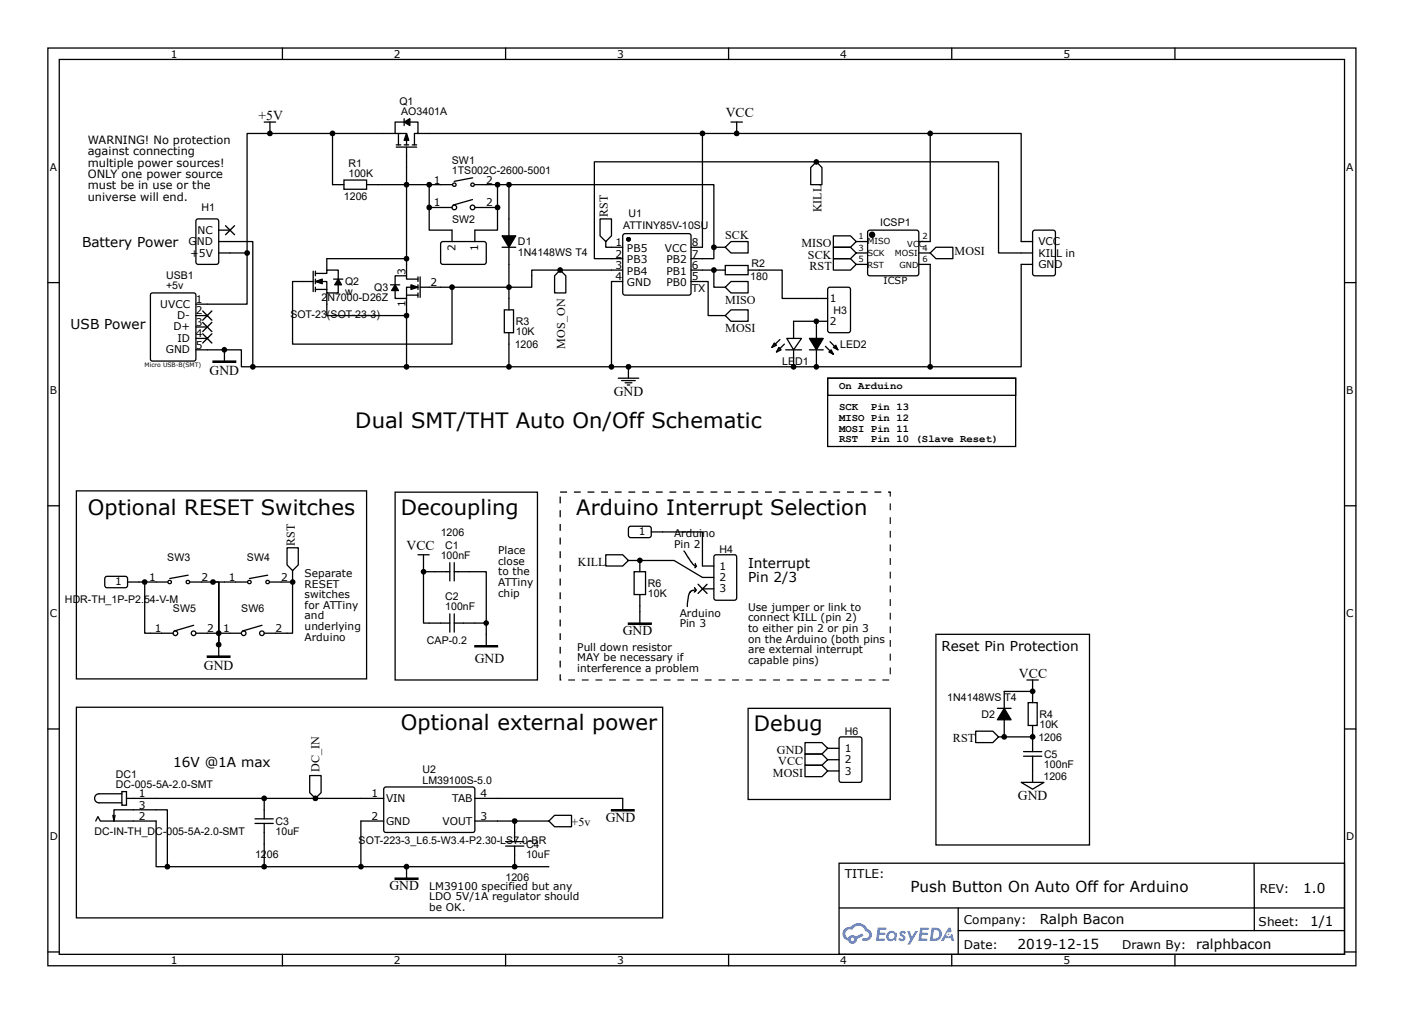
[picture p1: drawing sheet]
<svg xmlns="http://www.w3.org/2000/svg" width="322mm" height="235mm" viewBox="0 0 322 235" stroke-linecap="round" stroke-linejoin="round" font-family="sans-serif">
<g fill="none" stroke="#000" stroke-width=".3">
<path d="M11 11.1h300.9v211.1h-300.9zM13.6 13.7h295.7v205.9h-295.7zM65 11.1v2.6M116.3 11.1v2.6M167.6 11.1v2.6M219 11.1v2.6M270.3 11.1v2.6M11 65h2.6M309.3 65h2.6M11 116.4h2.6M309.3 116.4h2.6M11 167.7h2.6"/>
<path d="M309.3 167.7h2.6M193 198.6h116.3v21h-116.3zM288.5 198.7v15.4M11 219.1h2.6M65 219.6v2.6M116.3 219.6v2.6M167.6 219.6v2.6M193.1 208.9h116.1M219 219.6v2.6M220.4 214.1h88.8M220.4 208.9v10.5M270.3 219.6v2.6"/>
<path d="M309.3 219.1h2.6"/>
</g>
<g fill="#58f">
<path d="M207.1 214.4a.91 .91 0 0 1 1.3 .2l-.3 .4a.36 .36 0 0 0-.3-.3 .36 .36 0 0 0-.3 .1v.1a.86 .86 0 0 1 .8 .7 .86 .86 0 0 1-.3 .9 1.05 1.05 0 0 1-1.4-.4l.4-.4 .5 .3 .2-.1v-.2a.91 .91 0 0 1-.6-1.3z"/>
<path d="M208.7 214.2h.6l.5 1.4 .8-1.4h.6l-1.9 3.2h-.6l.7-1.2z"/>
<path d="M201.9 213.4h1.8l.2 .2v.3l-.2 .1h-1.2l-.1 .6h1.1l.2 .3-.3 .3h-1.1l-.1 .8h1.3l.1 .3-.1 .2h-2z"/>
<path d="M211.7 213.5l2 .1-.1 .3-1.3 .1-.2 .6 1.3 .1v.4l-1.4 .1v.8h1.2l.2 .3-.2 .2h-2z"/>
<path d="M218.2 213.5h.5l.3 .9-.5 .2a.53 .53 0 0 0-.8 .2 .53 .53 0 0 0 .4 .7 .53 .53 0 0 0 .6-.4l.4-.2 .4 1.6h-.6l-.2-.6h-1.2l-.4 .6h-.6z"/>
<path d="M218.1 214.9h.2v.2h-.2z"/>
<path d="M214.3 213.5l-.4 3h1a1.55 1.55 0 0 0 1.8-1.5 1.55 1.55 0 0 0-1.9-1.5zM214.8 214a1.05 1.05 0 0 1 1.3 1.1 1.05 1.05 0 0 1-1.5 .9z"/>
<path d="M204.3 214.5a1.15 1.15 0 0 0-.3 1.6 1.15 1.15 0 0 0 1.7 .2l.5 .2 .2-1.7-.5-.2a1.08 1.08 0 0 0-1.6-.1zM204.4 215.4a.7 .7 0 0 1 1.4 0 .7 .7 0 0 1-1.4 0z"/>
<path d="M194.3 213.7a1.61 1.61 0 0 0 .8 2.8 1.07 1.07 0 0 0 1.2 .7 1.07 1.07 0 0 0 .9-1.2l1.5-.7-.4-.5-1.4 .7-.5-.3a1.08 1.08 0 0 0-1.3 .6 1.04 1.04 0 0 1-.5-1.4 1.04 1.04 0 0 1 1.5-.4 1.58 1.58 0 0 1 1.6-.9 1.58 1.58 0 0 1 1.4 1.2 .84 .84 0 0 1 .8 1.1 .84 .84 0 0 1-1.2 .5l-.4 .2v.3a1.45 1.45 0 0 0 2.1-.6 1.45 1.45 0 0 0-.8-2 2.31 2.31 0 0 0-3.9-.6l-.8 .2zM195.7 216.2a.41 .41 0 0 1 .8 0 .41 .41 0 0 1-.8 0z"/>
</g>
<g fill="#000">
<path d="M93 28.1l1.3-.8v1.6zM93.5 30.7l.5 1.6h-1zM115.5 54.3h3.1l-1.5 2.6zM72.6 64.8l1.5-.6v1.1zM77.8 64.2l.8 1.3h-1.6zM90.9 65.5l.8 1.4h-1.6zM94.5 65.5l1.7 .6-1.7 .5zM186.2 77.9h3.2l-1.6 2.6zM190.7 81l.5-.5 .5 1zM191.7 79.9l.6-.5 .5 1.1zM231 163l1.6 2.6h-3.1z"/>
<path d="M51.9 51.9l2.1 2.1zM51.9 54l2.1-2.1z"/>
<path d="M46.6 71.6l2.1 2.1zM48.7 71.6l-2.1 2.1z"/>
<path d="M46.6 74.2l2.1 2.1zM48.7 74.2l-2.1 2.1z"/>
<path d="M46.6 76.8l2.1 2.1zM48.7 76.8l-2.1 2.1z"/>
<path d="M132 113.1h1.6v.3h-1.6zM135.2 113.1h1.5v.3h-1.5zM138.3 113.1h1.6v.3h-1.6zM141.4 113.1h1.6v.3h-1.6zM144.6 113.1h1.5v.3h-1.5zM147.7 113.1h1.6v.3h-1.6zM150.9 113.1h1.5v.3h-1.5zM154 113.1h1.6v.3h-1.6zM157.1 113.1h1.6v.3h-1.6zM160.3 113.1h1.6v.3h-1.6zM163.5 113.1h1.5v.3h-1.5zM166.6 113.1h1.6v.3h-1.6zM169.7 113.1h1.6v.3h-1.6zM172.9 113.1h1.5v.3h-1.5zM176 113.1h1.6v.3h-1.6zM179.2 113.1h1.5v.3h-1.5zM182.3 113.1h1.6v.3h-1.6zM185.4 113.1h1.6v.3h-1.6zM188.6 113.1h1.5v.3h-1.5zM191.7 113.1h1.6v.3h-1.6zM194.8 113.1h1.7v.3h-1.7zM198 113.1h1.6v.3h-1.6zM201.2 113.1h1.5v.3h-1.5zM204.3 113.1h.6v1.2h-.2v-1h.1v.1h-.5zM204.7 115.8h.2v1.6h-.2zM204.7 119h.2v1.6h-.2zM204.7 122.2h.2v1.5h-.2zM204.7 125.3h.2v1.6h-.2zM204.7 128.4h.2v1.6h-.2zM204.7 131.6h.2v1.5h-.2zM204.7 134.7h.2v1.6h-.2zM204.7 137.9h.2v1.5h-.2zM204.7 141h.2v1.6h-.2zM204.7 144.1h.2v1.6h-.2zM204.7 147.3h.2v1.5h-.2zM204.7 150.4h.2v1.6h-.2zM204.7 153.6h.2v1.6h-.2zM203 156.3h1.5v.3h-1.5zM199.8 156.3h1.6v.3h-1.6zM196.7 156.3h1.6v.3h-1.6zM193.6 156.3h1.5v.3h-1.5zM190.4 156.3h1.6v.3h-1.6zM187.3 156.3h1.5v.3h-1.5zM184.1 156.3h1.6v.3h-1.6zM181 156.3h1.6v.3h-1.6zM177.9 156.3h1.5v.3h-1.5zM174.7 156.3h1.6v.3h-1.6zM171.6 156.3h1.5v.3h-1.5zM168.4 156.3h1.6v.3h-1.6zM165.3 156.3h1.5v.3h-1.5zM162.1 156.3h1.6v.3h-1.6zM159 156.3h1.6v.3h-1.6zM155.8 156.3h1.6v.3h-1.6zM152.7 156.3h1.6v.3h-1.6zM149.6 156.3h1.5v.3h-1.5zM146.4 156.3h1.6v.3h-1.6zM143.3 156.3h1.6v.3h-1.6zM140.1 156.3h1.6v.3h-1.6zM137 156.3h1.6v.3h-1.6zM133.9 156.3h1.5v.3h-1.5zM130.7 156.3h1.6v.3h-1.6zM128.7 155.2h.3v1.3h-.1v-.2h.2v.3h-.4zM128.7 152h.3v1.6h-.3zM128.7 148.8h.3v1.6h-.3zM128.7 145.7h.3v1.6h-.3zM128.7 142.6h.3v1.5h-.3zM128.7 139.4h.3v1.6h-.3zM128.7 136.3h.3v1.6h-.3zM128.7 133.1h.3v1.6h-.3zM128.7 130h.3v1.6h-.3zM128.7 126.9h.3v1.5h-.3zM128.7 123.7h.3v1.6h-.3zM128.7 120.6h.3v1.6h-.3zM128.7 117.4h.3v1.6h-.3zM128.7 114.3h.3v1.5h-.3zM128.9 113.1h1.6v.3h-1.6z"/>
<path d="M160.6 134.4l2.1 2.2zM162.7 134.4l-2.1 2.2z"/>
<circle cx="62.1" cy="30.7" r=".65"/>
<circle cx="76.5" cy="30.7" r=".65"/>
<circle cx="161.6" cy="30.7" r=".67"/>
<circle cx="169.5" cy="30.7" r=".65"/>
<circle cx="187.8" cy="37.3" r=".64"/>
<circle cx="214" cy="30.7" r=".65"/>
<circle cx="56.9" cy="58.2" r=".67"/>
<circle cx="93.5" cy="42.5" r=".65"/>
<circle cx="93.5" cy="59.5" r=".65"/>
<circle cx="98.7" cy="42.5" r=".67"/>
<circle cx="98.7" cy="47.7" r=".67"/>
<circle cx="114.5" cy="42.5" r=".67"/>
<circle cx="114.5" cy="47.7" r=".67"/>
<circle cx="117.1" cy="42.5" r=".67"/>
<circle cx="144.6" cy="55.1" r=".4"/>
<circle cx="164.2" cy="56.9" r=".67"/>
<circle cx="200.6" cy="54" r=".58"/>
<circle cx="93.5" cy="72.6" r=".65"/>
<circle cx="104" cy="66.1" r=".67"/>
<circle cx="117.1" cy="66.1" r=".67"/>
<circle cx="128.9" cy="62.1" r=".66"/>
<circle cx="164.2" cy="62.1" r=".67"/>
<circle cx="187.8" cy="73.9" r=".65"/>
<circle cx="51.6" cy="80.5" r=".65"/>
<circle cx="58.2" cy="84.4" r=".66"/>
<circle cx="93.5" cy="84.4" r=".65"/>
<circle cx="117.1" cy="84.4" r=".67"/>
<circle cx="140.7" cy="84.4" r=".65"/>
<circle cx="144.6" cy="84.4" r=".66"/>
<circle cx="182.5" cy="84.4" r=".65"/>
<circle cx="187.8" cy="84.4" r=".65"/>
<circle cx="214" cy="84.4" r=".65"/>
<circle cx="33.3" cy="133.9" r=".65"/>
<circle cx="49" cy="133.9" r=".65"/>
<circle cx="67.3" cy="133.9" r=".65"/>
<circle cx="97.4" cy="131.6" r=".65"/>
<circle cx="147.2" cy="129" r=".66"/>
<circle cx="50.3" cy="145.7" r=".65"/>
<circle cx="50.3" cy="148.3" r=".65"/>
<circle cx="111.9" cy="143.4" r=".65"/>
<circle cx="237.6" cy="159.1" r=".66"/>
<circle cx="231" cy="169.6" r=".65"/>
<circle cx="237.6" cy="169.6" r=".66"/>
<circle cx="38.5" cy="199.4" r=".67"/>
<circle cx="60.8" cy="199.4" r=".65"/>
<circle cx="60.8" cy="183.7" r=".65"/>
<circle cx="72.6" cy="183.7" r=".66"/>
<circle cx="83" cy="199.4" r=".66"/>
<circle cx="93.5" cy="199.4" r=".65"/>
<circle cx="118.4" cy="199.4" r=".67"/>
<circle cx="118.4" cy="188.9" r=".66"/>
</g>
<g fill="none" stroke="#000" stroke-width=".3">
<path d="M60.8 28.1h2.6M62.1 28.1v2.6M76.5 30.7v11.8h2.6M90.9 30.7h2.6v2.6M90.9 30.7h-34.1v27.5h-6.5M91.2 33.8h4.7M91.2 33.3h1M91.7 30.7v2.6M93 28.1l1.3-.8v1.6zM93 28.1h-2.1v2.6M93 27.3v1.6M93 33.3h1"/>
<path d="M93.5 30.7l.5 1.6h-1zM93.5 33.8v29.7M94.3 28.1h1.9v2.6h-.9v2.6M94.8 33.3h1.1M96.2 30.7h65.4v26.2h-2.6M161.6 30.7h73.3v24.9h2.6M168.2 28.1h2.6M169.5 28.1v2.6M187.8 37.2l1.3 1.3v4h-2.6v-4zM214 30.7v24.9h-2.6M45.2 50.5l.4-.1h4.2l.5 .3v9.6l-.2 .5h-4.5l-.5-.3v-9.6zM50.3 55.6h7.9v28.8h176.7v-23.6h2.6"/>
<path d="M50.3 53h2.6M51.9 51.9l2.1 2.1M54 51.9l-2.1 2.1M56.8 58.2v11.8h-11.7M79.1 41.4h5.2v2.2h-5.2zM84.3 42.5h14.4v10.5h5.3v2.6M93.5 59.5h-18.3v2.7M98.7 42.5h5.3M98.7 47.7h5.3M101.4 55.9l.5-.3 9.7 .1 .3 .4-.1 4.4-.5 .3h-9.7l-.2-.5zM108.7 45.9l-4.5 1.3M108.7 40.9l-4.2 .8"/>
<path d="M109.2 42.5h5.3M109.2 47.7h5.3M115.5 54.3h3.1l-1.5 2.6zM115.5 56.9h3.1M117.1 54.3v-11.8h-2.6v10.5h-5.3v2.6M117.1 42.5h47.1v17h-5.2M117.1 56.9v14.4M138 50.4h2.7v3.9l-1.3 1.3-1.4-1.3zM139.4 55.6v1.3h3.9M143.4 53.9l.4-.1h14.7l.3 .1 .2 .4v13.1l-.2 .3-.3 .2h-14.7l-.4-.2-.1-.3v-13.1zM164.2 56.9h2.6M168.2 55.6h3.9v2.6h-3.9l-1.4-1.3z"/>
<path d="M191.7 59.5h4l1.3 1.3-1.3 1.4h-4zM191.7 54.3h4l1.3 1.3-1.3 1.3h-4zM191.7 56.9h4l1.3 1.3-1.3 1.3h-4zM197 55.6h2.6M197 58.2h2.6M199.7 53.1l.4-.1h10.8l.3 .1 .2 .4-.1 9.7-.4 .3h-10.8l-.4-.2-.1-.4v-9.4zM211.4 58.2h2.6M214 58.2l1.3-1.3h3.9v2.6h-3.9zM237.5 58.2h-7.8v-21h-93v22.3h6.6M237.6 53.2l.5-.2h4.2l.4 .2 .1 9.7-.3 .5-4.4 .1-.5-.3zM34.7 67.5l.4-.1h9.5l.3 .1 .2 .4-.1 14.9-.4 .3h-9.5a.45 .45 0 0 1-.5-.5v-14.7zM45.1 72.6h2.6"/>
<path d="M45.1 75.2h2.6M45.1 77.9h2.6M46.6 71.6l2.1 2.1M46.6 74.2l2.1 2.1M46.6 76.8l2.1 2.1M48.7 71.6l-2.1 2.1M48.7 74.2l-2.1 2.1M48.7 76.8l-2.1 2.1M72 64.8h-4.7v14.4h36.7v-13.1M72 62.4v4.7M72.6 64.8l1.5-.6v1.1zM72.6 62.9h2.6v-.7h2.6v2"/>
<path d="M72.6 64.8h2.6v2.6h2.6v-1.9M72.6 66.6h2.6M72.6 62.4v1.1M72.6 64.2v1.1M72.6 66.1v1M75.2 67.4v5.2h18.3M76.8 64.2h2.1M77.8 64.2l.8 1.3h-1.6zM89.8 65.5h2.2M90.9 65.5l.8 1.4h-1.6zM93.5 68.7v15.7M93.5 67.9h2.7"/>
<path d="M94.5 65.5l1.7 .6-1.7 .5zM96.2 64.2h-2.7v-.7h-2.6v2M96.2 66.1h-2.7v2.6h-2.6v-1.8M96.2 63.7v1.1M96.2 65.5v1.1M96.2 67.4v1M96.7 63.7v4.7M116 71.3h2.1v5.3h-2.1zM117.1 76.6v7.8M128.9 62.2l1.3 1.3v3.9h-2.6v-3.9zM143.3 62.2h-21v3.9h-25.6M143.3 64.8h-2.6v19.6"/>
<path d="M159 64.8h3.9v7.8h3.9M159 62.2h5.2v3.9h2.6M164.2 62.2h2.6M166.8 61.1h5.3v2.1h-5.3zM166.8 72.6l1.4-1.3h3.9v2.6h-3.9zM166.8 66.1l1.4-1.3h3.9v2.6h-3.9zM172.1 62.2h7.8v6.5h10.5M178.1 78.9l.5 .5-1 .5zM179.2 79.9l.5 .6-1.1 .5zM179.4 78.1l-1.8 1.8M180.4 79.2l-1.8 1.8M181 77.9h3.4l-1.8 2.6z"/>
<path d="M186.2 77.9h3.2l-1.6 2.6zM187.8 73.9v4M189.9 79.7l1.8 1.8M190.4 73.9h-7.8v4M190.6 66.2l.4-.1h4.1l.5 .3 .1 9.6-.4 .5-4.3 .1-.5-.4-.1-9.6zM191 78.6l1.8 1.9M191.7 79.9l.6-.5 .5 1.1zM197 60.8h2.6M211.4 60.8h2.6v23.6M45.1 80.5h10.4v3.9h2.7M49 83.1h5.2v.3h-5.2zM49 83.2h5.3"/>
<path d="M51.6 80.5v2.6M142.2 87h4.7M143 87.6h3.1M143.8 88.1h1.6M144.3 88.6h.6M144.6 84.4v2.6M180.7 80.5h3.7M182.6 80.5v3.9M186.2 80.5h3.2M187.8 80.5v3.9M190.4 87h43.3v15.7h-43.3zM190.4 87h43.3v4h-43.3z"/>
<path d="M190.7 81l.5-.5 .5 1zM17.6 113h66.7v43.2h-66.7zM90.9 113.3h32.7v43.2h-32.7zM24.4 132.7h4.6l.4 .4-.1 1.8-.5 .3h-4.4l-.3-.5v-1.6zM29.4 133.9h3.9v11.8h6.5M33.3 133.9h5.2M43.3 132.4l-4.3 .7M43.8 133.9h6.5v14.4M56.8 133.9h-6.5v14.4M61.6 132.4l-4.2 .7M62.1 133.9h5.2M66 126h2.6v4l-1.3 1.3-1.3-1.3z"/>
<path d="M67.3 131.3v14.4h-6.5M96.2 127.7h2.5M97.4 127.7v3.9h6.1M97.4 131.6v11.8h6.1M103.5 129.5v4.2M104.5 131.6h7.4v17M104.5 129.5v4.2M139.4 127.7h3.9l1.3 1.3-1.3 1.2h-3.9zM144.6 129h10.5l6.5 3.9h2.6M144.8 121.2l4.7-.1 .3 .5v1.8l-.5 .3-4.5-.1-.2-.4v-1.6zM145.9 131.6h2.6v5.2h-2.6zM147.2 129v2.6"/>
<path d="M147.2 136.8v6.6M149.8 122.4h11.8v7.8h2.6M157.3 126.8l2 2.9 .4 .5 .5 .1M159.8 135.2l.4 .6-1.2 .2-.5 .6-.4 3M159.9 129.6l.1 .3a.45 .45 0 0 1-.1 .7M160.1 135.8l-.4 .5M160.6 134.4l2.1 2.2M161.6 135.5h2.6M162.7 134.4l-2.1 2.2M164.4 127.8l.3-.1h4.2l.5 .3 .1 9.6-.3 .5h-4.5l-.4-.3-.1-9.6zM44.6 143.9l-4.5 1.3M45.1 145.7h10.4"/>
<path d="M47.7 151h5.2v.2h-5.2zM47.7 151.1h5.3M50.3 148.3v2.7M60.3 143.9l-4.5 1.3M103.5 141.3v4.2M104.5 141.3v4.2M104.5 143.4h7.4M109.2 148.6h5.3v.2h-5.3zM109.3 148.7h5.2M144.6 143.5h5.2M144.6 143.4h5.2v.2h-5.2zM215.3 146h35.3v48.4h-35.3z"/>
<path d="M236.2 156.5h2.7M237.5 156.5v5.2M237.5 159.1h-6.5v3.9M17.6 162.7h134.8v48.5h-134.8zM71.2 178.5h2.7v3.9l-1.3 1.3-1.4-1.3zM172.1 163h32.7v21h-32.7zM185.2 173.5h3.9l1.3 1.3-1.3 1.3h-3.9zM185.2 170.9h3.9l1.3 1.3-1.3 1.3h-3.9zM185.2 176.1h3.9l1.3 1.3-1.3 1.3h-3.9zM190.4 177.4h2.6M190.4 172.2h2.6M190.4 174.8h2.6"/>
<path d="M193.2 169.7l.4-.1h4.1l.5 .3 .1 9.6-.3 .5h-4.4l-.5-.3-.1-9.6zM224.5 168.3h3.9l1.3 1.3-1.3 1.3h-3.9zM229.5 163h3.1M229.7 169.6h7.8M231 163l1.6 2.6h-3.1zM231 165.6v4M235.5 174h4.2M235.5 173h4.2M236.5 161.7h2.1v5.2h-2.1zM237.5 166.9v6.1M237.5 174v6M26 187.6l.2 1.3v-2.6h12.3v13.1h-2.6v-10.5h-12.8l-.6-1-.5 1"/>
<path d="M26.5 187.6l-.3 1.3M28 182.1h1.1v3.2h-1.1zM28 182.7h-5.2a1.04 1.04 0 0 0-1 1 1.04 1.04 0 0 0 1 1h5.2M29.1 183.7h59.2M58.7 189.5h4.2M58.7 188.4h4.2M60.8 183.7v4.7M60.8 189.5v9.9M83 199.4h43.3M88.3 188.9h-5.3v10.5h-44.5M88.4 181.3l.4-.2 20.2 .1 .2 .4v9.6l-.5 .4-20.1-.1-.3-.5v-9.4zM93.5 199.4v2.7"/>
<path d="M109.2 183.7h34.1v2.6M109.2 188.9h17.1M116.3 194.7h4.2M116.3 193.7h4.2M118.4 188.9v4.8M118.4 194.7v4.7M127.6 187.6h3.9v2.6h-3.9l-1.3-1.3zM140.6 186.5h5.3M140.7 186.3h5.2v.3h-5.2zM234.9 180h5.3l-2.7 1.6zM90.9 202.2h5.2M90.9 202.1h5.3v.2h-5.3z"/>
<circle cx="104.5" cy="47.7" r=".53"/>
<circle cx="104.5" cy="42.5" r=".39"/>
<circle cx="108.7" cy="47.7" r=".53"/>
<circle cx="108.7" cy="42.5" r=".39"/>
<circle cx="144.6" cy="55.1" r=".4"/>
<circle cx="200.6" cy="54" r=".58"/>
<circle cx="39" cy="133.9" r=".4"/>
<circle cx="43.2" cy="133.9" r=".4"/>
<circle cx="57.4" cy="133.9" r=".4"/>
<circle cx="61.6" cy="133.9" r=".4"/>
<circle cx="40.3" cy="145.7" r=".53"/>
<circle cx="44.5" cy="145.7" r=".53"/>
<circle cx="56.1" cy="145.7" r=".53"/>
<circle cx="60.3" cy="145.7" r=".53"/>
</g>
<g font-size="4.9">
<text x="81.7" y="98.5">Dual SMT/THT Auto On/Off Schematic</text>
<text x="20.2" y="118.5">Optional RESET Switches</text>
<text x="92.2" y="118.5">Decoupling</text>
<text x="132.6" y="118.5">Arduino Interrupt Selection</text>
<text x="92.2" y="168">Optional external power</text>
<text x="173.4" y="168.2">Debug</text>
</g>
<text font-size="3.5" x="209.4" y="205.4">Push Button On Auto Off for Arduino</text>
<g font-size="3.1">
<text x="59.5" y="27.6">+5V</text>
<text x="167" y="26.9">VCC</text>
<text x="18.9" y="56.9">Battery Power</text>
<text x="16.3" y="75.8">USB Power</text>
<text x="48.2" y="86.2">GND</text>
<text x="141.2" y="91.2">GND</text>
<text x="93.5" y="126.5">VCC</text>
<text x="172.1" y="130.8">Interrupt</text>
<text x="172.1" y="133.9">Pin 2/3</text>
<text x="143.3" y="146.2">GND</text>
<text x="216.6" y="149.9">Reset Pin Protection</text>
<text x="46.9" y="154.1">GND</text>
<text x="109.2" y="152.7">GND</text>
<text x="234.4" y="156">VCC</text>
<text x="39.8" y="176.4">16V @1A max</text>
<text x="234.2" y="184">GND</text>
<text x="139.4" y="189.1">GND</text>
<text x="89.6" y="204.8">GND</text>
<text x="299.8" y="205.5">1.0</text>
<text x="239.2" y="212.6">Ralph Bacon</text>
<text x="301.4" y="213.2">1/1</text>
<text x="234.1" y="218.4">2019-12-15</text>
<text x="275.2" y="218.4">ralphbacon</text>
</g>
<g font-size="2.8">
<text x="139.9" y="49.9" transform="rotate(-90 139.9 49.9)">RST</text>
<text x="189" y="48.9" transform="rotate(-90 189 48.9)">KILL</text>
<text x="166.8" y="54.9">SCK</text>
<text x="184.4" y="56.9">MISO</text>
<text x="185.9" y="59.5">SCK</text>
<text x="219.6" y="58.8">MOSI</text>
<text x="186.2" y="62.1">RST</text>
<text x="166.8" y="69.8">MISO</text>
<text x="166.8" y="76.4">MOSI</text>
<text x="130" y="80.2" transform="rotate(-90 130 80.2)">MOS_ON</text>
<text x="67.9" y="125.7" transform="rotate(-90 67.9 125.7)">RST</text>
<text x="133" y="130.1">KILL</text>
<text x="178.7" y="173.5">GND</text>
<text x="219.2" y="170.7">RST</text>
<text x="73.5" y="177.6" transform="rotate(-90 73.5 177.6)">DC_IN</text>
<text x="177.8" y="178.7">MOSI</text>
<text x="179" y="176.1">VCC</text>
<text x="131.5" y="190.2">+5v</text>
<text x="194.3" y="202.1">TITLE:</text>
<text x="289.8" y="205.5">REV:</text>
<text x="221.7" y="212.6">Company:</text>
<text x="289.5" y="213.1">Sheet:</text>
<text x="221.7" y="218.3">Date:</text>
<text x="258.1" y="218.4">Drawn By:</text>
</g>
<g font-size="2.6">
<text x="20.2" y="33.1">WARNING! No protection</text>
<text x="20.2" y="35.7">against connecting</text>
<text x="20.2" y="38.3">multiple power sources!</text>
<text x="20.2" y="40.9">ONLY one power source</text>
<text x="20.2" y="43.6">must be in use or the</text>
<text x="20.2" y="46.2">universe will end.</text>
</g>
<g font-size="2.4">
<text x="39.3" y="13.3">1</text>
<text x="90.6" y="13.3">2</text>
<text x="142" y="13.3">3</text>
<text x="193.3" y="13.3">4</text>
<text x="244.6" y="13.3">5</text>
<text x="91.9" y="24.1">Q1</text>
<text x="92.3" y="26.5">AO3401A</text>
<text x="11.4" y="39.4">A</text>
<text x="80.2" y="40.7">100K</text>
<text x="80.2" y="38.4">R1</text>
<text x="104" y="40.1">1TS002C-2600-5001</text>
<text x="104" y="37.8">SW1</text>
<text x="309.7" y="39.4">A</text>
<text x="79.1" y="46.1">1206</text>
<text x="99.8" y="47.5">1</text>
<text x="99.8" y="42.3">1</text>
<text x="111.8" y="47.5">2</text>
<text x="111.8" y="42.3">2</text>
<text x="45.5" y="53.8">NC</text>
<text x="46.4" y="48.7">H1</text>
<text x="104" y="51.3">SW2</text>
<text x="143.4" y="52.6">ATTINY85V-10SU</text>
<text x="144.6" y="50">U1</text>
<text x="202.5" y="52.1">ICSP1</text>
<text x="43.4" y="56.4">G</text>
<text x="43.8" y="59">+</text>
<text x="45.3" y="56.4">ND</text>
<text x="45.8" y="59">5V</text>
<text x="104.8" y="57.7" transform="rotate(-90 104.8 57.7)">2</text>
<text x="110" y="57.7" transform="rotate(-90 110 57.7)">1</text>
<text x="119.2" y="58.8">1N4148WS T4</text>
<text x="119.2" y="56.5">D1</text>
<text x="141.6" y="56.7">1</text>
<text x="141.6" y="59.3">2</text>
<text x="144.2" y="58">PB5</text>
<text x="152.9" y="58">VCC</text>
<text x="159.1" y="59.3">7</text>
<text x="159.1" y="56.7">8</text>
<text x="238.9" y="56.4">VCC</text>
<text x="238.9" y="59">KIL</text>
<text x="242.9" y="59">L in</text>
<text x="38.2" y="64.2">USB1</text>
<text x="79.4" y="65.6">Q2</text>
<text x="93.3" y="63.2" transform="rotate(-90 93.3 63.2)">3</text>
<text x="99" y="65.8">2</text>
<text x="141.6" y="61.9">3</text>
<text x="141.6" y="64.5">4</text>
<text x="144.2" y="60.6">PB3</text>
<text x="144.2" y="63.2">PB4</text>
<text x="144.2" y="65.8">GND</text>
<text x="153.3" y="65.8">PB0</text>
<text x="153.3" y="63.2">PB1</text>
<text x="153.3" y="60.6">PB2</text>
<text x="159.1" y="64.5">5</text>
<text x="159.1" y="61.9">6</text>
<text x="172.6" y="64.4">180</text>
<text x="172.9" y="61.5">R2</text>
<text x="238.9" y="61.6">GND</text>
<text x="36.9" y="70.8">UVCC</text>
<text x="38.2" y="66.6">+5v</text>
<text x="45" y="69.7">1</text>
<text x="74" y="69.3">2</text>
<text x="75.4" y="69.3">N7000-D26Z</text>
<text x="79.4" y="68">w</text>
<text x="86.1" y="66.9">Q3</text>
<text x="93.3" y="70.5" transform="rotate(-90 93.3 70.5)">1</text>
<text x="159.1" y="67.3">TX</text>
<text x="190.9" y="69.5">1</text>
<text x="39.9" y="76">D+</text>
<text x="40.8" y="73.4">D-</text>
<text x="45" y="72.4">2</text>
<text x="45" y="75">3</text>
<text x="45" y="77.6">4</text>
<text x="66.8" y="73.2">SOT-23(SOT-23-3)</text>
<text x="118.7" y="77.1">10K</text>
<text x="118.7" y="74.8">R3</text>
<text x="190.9" y="74.7">2</text>
<text x="191.7" y="72.2">H3</text>
<text x="38.1" y="81.3">GND</text>
<text x="40.8" y="78.7">ID</text>
<text x="45" y="80.2">5</text>
<text x="118.4" y="80.1">1206</text>
<text x="193.3" y="80.1">LED2</text>
<text x="180" y="84">LE</text>
<text x="182.9" y="84">D1</text>
<text x="193" y="89.5">On Arduino</text>
<text x="11.4" y="90.7">B</text>
<text x="193" y="94.4">SCK</text>
<text x="200.4" y="94.4">Pin 13</text>
<text x="309.7" y="90.7">B</text>
<text x="193" y="96.9">MISO Pin 12</text>
<text x="193" y="99.3">MOSI Pin 11</text>
<text x="193" y="101.8">RST</text>
<text x="200.4" y="101.8">Pin 10 (Slave Reset)</text>
<text x="101.4" y="123.3">1206</text>
<text x="146.9" y="123.2">1</text>
<text x="155.1" y="123.5">Arduino</text>
<text x="155.1" y="126">Pin 2</text>
<text x="38.5" y="129.2">SW3</text>
<text x="56.8" y="129.2">SW4</text>
<text x="101.4" y="128.6">100nF</text>
<text x="102.4" y="126.4">C1</text>
<text x="114.6" y="127.5">Place</text>
<text x="114.6" y="130">close</text>
<text x="165.5" y="127.3">H4</text>
<text x="165.5" y="131.1">1</text>
<text x="26.5" y="134.7">1</text>
<text x="34.3" y="133.7">1</text>
<text x="46.4" y="133.7">2</text>
<text x="52.7" y="133.7">1</text>
<text x="64.7" y="133.7">2</text>
<text x="70.1" y="132.8">Separate</text>
<text x="70.1" y="135.2">RESET</text>
<text x="70.1" y="137.6">switches</text>
<text x="114.6" y="132.4">to the</text>
<text x="114.6" y="134.8">ATTiny</text>
<text x="114.6" y="137.3">chip</text>
<text x="149.1" y="137.4">10K</text>
<text x="149.1" y="135">R6</text>
<text x="165.5" y="136.3">3</text>
<text x="165.5" y="133.7">2</text>
<text x="11.4" y="142.1">C</text>
<text x="14.9" y="138.8">HDR-TH_1P-P2.54-V-M</text>
<text x="39.8" y="140.8">SW5</text>
<text x="55.5" y="140.8">SW6</text>
<text x="70.1" y="140.1">for ATTiny</text>
<text x="70.1" y="142.5">and</text>
<text x="102.4" y="140.5">100nF</text>
<text x="102.4" y="138.1">C2</text>
<text x="156.4" y="141.9">Arduino</text>
<text x="172.1" y="140.6">Use jumper or link to</text>
<text x="172.1" y="143">connect KILL (pin 2)</text>
<text x="309.7" y="142.1">C</text>
<text x="35.6" y="145.5">1</text>
<text x="47.7" y="145.5">2</text>
<text x="51.3" y="145.5">1</text>
<text x="63.4" y="145.5">2</text>
<text x="70.1" y="145">underlying</text>
<text x="70.1" y="147.4">Arduino</text>
<text x="98.2" y="148.1">CAP-0.2</text>
<text x="132.8" y="149.7">Pull down resistor</text>
<text x="156.4" y="144.3">Pin 3</text>
<text x="172.1" y="145.5">to either pin 2 or pin 3</text>
<text x="172.1" y="147.9">on the Arduino (both pins</text>
<text x="132.8" y="152.1">MAY be necessary if</text>
<text x="132.8" y="154.6">interference a problem</text>
<text x="172.1" y="150.3">are external interrupt</text>
<text x="172.1" y="152.8">capable pins)</text>
<text x="217.9" y="161.3">1N4148WS</text>
<text x="231.1" y="161.3">T4</text>
<text x="225.8" y="165.2">D2</text>
<text x="239.1" y="167.5">10K</text>
<text x="239.1" y="165.2">R4</text>
<text x="194.3" y="169.2">H6</text>
<text x="194.3" y="173">1</text>
<text x="238.9" y="170.5">1206</text>
<text x="26.6" y="178.9">DC1</text>
<text x="97.2" y="177.9">U2</text>
<text x="194.3" y="178.2">3</text>
<text x="194.3" y="175.6">2</text>
<text x="240.1" y="179.6">1206</text>
<text x="240.2" y="176.7">100nF</text>
<text x="240.2" y="174.3">C5</text>
<text x="26.6" y="181.4">DC-005-5A-2.0-SMT</text>
<text x="32" y="183.4">1</text>
<text x="85.4" y="183.4">1</text>
<text x="88.8" y="184.5">VIN</text>
<text x="97.2" y="180.3">LM39100S-5.0</text>
<text x="104" y="184.5">TAB</text>
<text x="110.5" y="183.4">4</text>
<text x="32" y="188.7">2</text>
<text x="32" y="186.1">3</text>
<text x="63.4" y="189.8">C3</text>
<text x="85.4" y="188.7">2</text>
<text x="88.8" y="189.7">GND</text>
<text x="101.8" y="189.7">VOUT</text>
<text x="110.5" y="188.7">3</text>
<text x="11.4" y="193.4">D</text>
<text x="21.8" y="192.1">DC-IN-TH_DC-005-5A-2.0-SMT</text>
<text x="58.7" y="197.5">12</text>
<text x="61.4" y="197.5">06</text>
<text x="63.4" y="192.2">10uF</text>
<text x="82.5" y="194.2">SOT-223-3_L6.5-W3.4-P2.30-LS7.0-BR</text>
<text x="121" y="197.4">10uF</text>
<text x="121" y="195">C4</text>
<text x="309.7" y="193.4">D</text>
<text x="116.3" y="202.7">1206</text>
<text x="98.8" y="204.7">LM39100 specified but any</text>
<text x="98.8" y="207.2">LDO 5V/1A regulator should</text>
<text x="98.8" y="209.6">be OK.</text>
<text x="39.3" y="221.8">1</text>
<text x="90.6" y="221.8">2</text>
<text x="142" y="221.8">3</text>
<text x="193.3" y="221.8">4</text>
<text x="244.6" y="221.8">5</text>
</g>
<text font-size="2.3" x="203.3" y="65.4">ICSP</text>
<g font-size="1.9">
<text x="197.5" y="55.1">1</text>
<text x="197.5" y="57.7">3</text>
<text x="199.6" y="56.2">MISO</text>
<text x="199.6" y="58.9">SCK</text>
<text x="205.9" y="58.8">MOSI</text>
<text x="208.7" y="56.9">VC</text>
<text x="211.4" y="56.9">C</text>
<text x="212.2" y="55.1">2</text>
<text x="212.2" y="57.7">4</text>
<text x="197.5" y="60.3">5</text>
<text x="199.6" y="61.6">RST</text>
<text x="206.9" y="61.7">GND</text>
<text x="212.2" y="60.3">6</text>
</g>
<text font-size="1.4" x="33.3" y="84.5">Micro USB-B(SMT)</text>
</svg>
